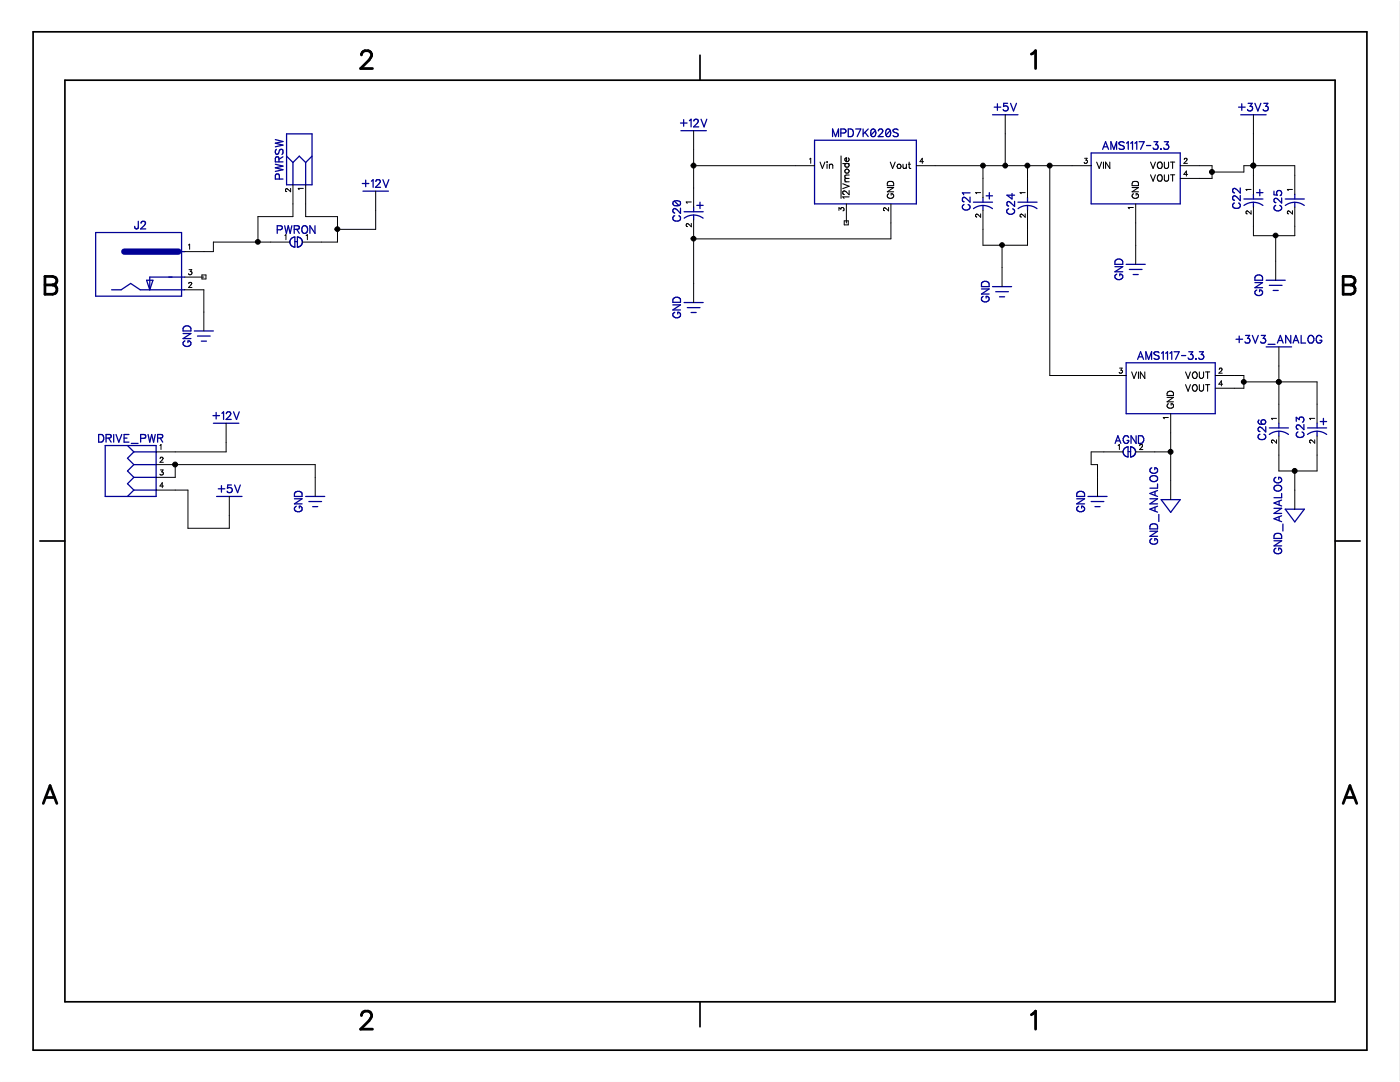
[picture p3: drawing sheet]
<svg xmlns="http://www.w3.org/2000/svg" width="279mm" height="216mm" viewBox="0 0 279 216" stroke-linecap="round" stroke-linejoin="round" font-family="sans-serif">
<g fill="#000" stroke="#000" stroke-width=".2">
<path d="M0 0h279.4v215.9h-279.4z"/>
<circle cx="138.4" cy="33" r=".49"/>
<circle cx="196.2" cy="33" r=".48"/>
<circle cx="200.6" cy="33" r=".48"/>
<circle cx="205" cy="33" r=".49"/>
<circle cx="209.5" cy="33" r=".49"/>
<circle cx="241.9" cy="34.3" r=".49"/>
<circle cx="250.1" cy="33" r=".49"/>
<circle cx="51.4" cy="48.3" r=".48"/>
<circle cx="67.3" cy="45.7" r=".48"/>
<circle cx="138.4" cy="47.6" r=".48"/>
<circle cx="200" cy="48.9" r=".47"/>
<circle cx="254.6" cy="47" r=".48"/>
<circle cx="248.2" cy="76.2" r=".48"/>
<circle cx="255.2" cy="76.2" r=".48"/>
<circle cx="34.9" cy="92.7" r=".49"/>
<circle cx="233.6" cy="90.1" r=".49"/>
<circle cx="258.4" cy="94" r=".49"/>
</g>
<g fill="#fff" stroke="#fff" stroke-width=".2">
<path d="M0 0h279.4v215.9h-279.4z"/>
<path d="M.3 0h278.8v215.9h-278.8z"/>
</g>
<g fill="none" stroke="#000" stroke-width=".2">
<path d="M58 37.6v.7l-.9-.7-.1 .5 .2 .1M58.5 36.9v6.3h-7v5.1M60.5 37.6h-1l.2 .2M61 36.9v6.3h6.4v5.1h-7M75 38.1v7.7h-7.6M138.4 33.1h24.2M138.4 26.1v15.2M161.6 31.8l.2-.2v1M182.9 33.1h34.9M184.3 32.3h-.7l.5-.7v1M195.7 38.4h-1l.2 .3M196.2 33.1v6.3"/>
<path d="M200.6 22.9v10.2M204.6 38.4h-1l.2 .3M205.1 33.1v6.3M209.5 33.1v41.8h15.2M216.5 31.6h.5l-.3 .4h.2l.1 .3-.3 .3h-.2l-.1-.2M235.5 33.1h6.4v2.5h-6.4M236.3 31.8l.2-.2 .4 .2-.1 .3-.5 .5h.7M237 34.8h-.7l.5-.7v1M241.9 34.3h6.3v-1.2h10.2v5.7M249.7 37.8h-1l.1 .2M250.1 33.1h.1M250.1 22.9v15.9"/>
<path d="M257.9 37.8h-1l.2 .2M36.9 57.8h3.8v8.2M36.9 55.3h3.8M37.6 48.9l.2-.2v1M37.7 56.6l.1-.3 .5 .2-.7 .9h.7M37.7 53.8h.6l-.3 .4a.34 .34 0 0 1 .3 .3 .34 .34 0 0 1-.3 .4 .34 .34 0 0 1-.4-.3M40.3 54.9h.8v.8h-.8zM51.5 48.3h.1M56.9 47l.2-.2v1M57.8 48.3h-15.2v1.9h-5.7M61.1 47l.2-.2v1M138 40.3h-1.1l.3 .3"/>
<path d="M138 44.6v.7l-.7-.6h-.3l-.1 .3 .3 .2M138.4 43.9v16.5M167.4 42v-.6l.4 .3a.34 .34 0 0 1 .3-.3 .34 .34 0 0 1 .4 .3 .34 .34 0 0 1-.3 .4M168.5 44.1h.8v.8h-.8zM168.9 40.7v3.8M177.3 41.4v.7l-.8-.7-.2 .5 .2 .1M177.8 40.7v7h-39.4M195.7 42.7v.6l-.8-.6-.2 .4 .2 .2M196.2 42v6.9h8.9v-6.9M200 48.9v8.3M203.8 43.3h.1M204.6 42.7v.6l-.7-.6-.3 .2v.3l.2 .1"/>
<path d="M226.2 41.4h-1l.2 .3M226.7 40.7v12M249.7 42v.7l-.9-.6-.1 .4 .2 .2M250.1 41.3v5.7h8.3v-5.7M254.6 47v8.9M257.9 42v.7l-.7-.6-.3 .2 .1 .3 .1 .1M223.4 73.4h.5l-.2 .5a.32 .32 0 0 1 .3 .4 .32 .32 0 0 1-.4 .2l-.2-.2M242.5 74.9h5.7v2.6h-5.7M243.3 73.7l.2-.3 .3 .1 .1 .2-.1 .3-.6 .5h.7M244 76.7h-.8l.6-.7v1M248.2 76.2h14.6v8.3M255.2 76.2h.1"/>
<path d="M255.2 69.2v15.3M31.2 92.7h31.7v6.4M31.2 97.8h6.3v7.6h8.3v-6.3M31.9 88.9l.2-.2v1M32 91.5l.1-.3 .5 .2-.7 .8h.7M32 93.8h.6l-.3 .3a.35 .35 0 0 1 .2 .6 .35 .35 0 0 1-.6-.1M32.6 97h-.7l.5-.7v1M35 92.7v2.5h-3.8M45.1 84.5v5.7h-13.9M223.1 88.9l.3-.2v1M224.1 90.2h-6.3v2.5h1.2v6.4M226.7 90.2h6.9"/>
<path d="M227.5 88.9l.1-.2h.3l.1 .2-.6 .8h.7M233.2 83.3h-1l.2 .3M233.6 82.5v17.2M254.8 83.5h-1.1l.2 .2M254.8 87.8v.6l-.8-.6-.3 .2 .3 .4M255.2 87v7h7.6v-7M258.4 94v7.6M262.4 83.5h-1l.1 .2M262.4 87.8v.6l-.7-.6-.3 .2 .2 .4"/>
</g>
<g fill="none" stroke="#000096" stroke-width=".25">
<path d="M54.9 32.8l1.6 .3-1.6 .4 1.6 .4-1.6 .3M54.9 27.9l1.6 .3-1.6 .4 1.6 .4-1.6 .3M55.2 29.8a.58 .58 0 0 0-.3 .6 .58 .58 0 0 0 .4 .4l.7-1 .4 .1 .1 .5-.2 .4M55.7 32.3l-.1-.9-.5-.1-.2 .3v.7h1.6M55.8 35.7l-.2-.9h-.5l-.2 .3v.6h1.6M56.5 31.3l-.8 .5M57.2 31.2l1.3 1.2M57.2 26.7h5.1v10.2h-5.1zM58.5 32.4l1.2-1.2 1.3 1.2M58.5 32.4v4.5M61 32.4v4.5M62.3 31.2l-1.3 1.2"/>
<path d="M72.3 36.6h1.3M72.4 38.1h5.1M73 35.9v1.4M74.1 36.2l.4-.3v1.5M75 36.2h.1M75 36.2l.1-.3h.5l.2 .1 .1 .3-1 1.1h1M76.4 35.9l.6 1.5 .6-1.5M135.8 24.6h1.3M135.9 26.1h5.1M136.4 23.9v1.3M137.6 24.1l.3-.3v1.5M138.5 24.1l.3-.3h.3l.2 .1 .1 .3-1 1.1h1"/>
<path d="M139.9 23.8l.6 1.5 .6-1.5M162.6 28h20.3v12.7h-20.3zM166.2 27.3v-1.6l.6 1.6 .5-1.6v1.6M167.8 26.5l.9-.1 .1-.4-.4-.3h-.6v1.6M169.3 25.7h.5a.82 .82 0 0 1 .5 .8 .82 .82 0 0 1-.5 .8h-.5zM170.8 25.7h1l-.7 1.6M172.3 25.7v1.6M172.6 26.4l.7 .9M173.3 25.7l-1 1.1M174.7 26a.48 .48 0 0 0-.4-.3 .48 .48 0 0 0-.5 .3v1M174.7 26a.74 .74 0 0 1 .1 .9 .74 .74 0 0 1-.8 .3l-.2-.2M174.7 26l-.9 1"/>
<path d="M175.3 26.1l.3-.4h.3l.3 .3-.2 .5-.7 .8h1M177.7 26a.45 .45 0 0 0-.5-.3 .45 .45 0 0 0-.4 .3v1M177.7 26l.1 .4a.66 .66 0 0 1-.6 .9l-.2-.1-.2-.2M177.7 26l-.9 1M179.2 26a.58 .58 0 0 0-.5-.3 .58 .58 0 0 0-.5 .4l1 .7-.1 .4-.5 .1-.4-.2M193.6 39.3v1l-.7-.7-.6-.2-.2 .1v.5l.3 .3M193.6 38.5h-1.5l.2 .4M196.2 39.4v.9M196.8 39.1h1.3M197.4 38.4v1.3M198.1 22.9h5.1M198.4 21.4h1.3"/>
<path d="M199.1 20.7v1.3M201.1 20.6h-.8v.7a.54 .54 0 0 1 .8 0 .54 .54 0 0 1-.1 .8 .54 .54 0 0 1-.8-.3M201.7 20.6l.6 1.5 .6-1.5M202 38.6v1.1l-1-.8h1.5M205.1 39.4v.9M217.8 30.5h17.7v10.2h-17.7zM220 29.8l.6-1.5 .6 1.5M220.3 29.3h.7M221.7 29.8v-1.5l.6 1.5 .5-1.5v1.5M224.4 28.5a.6 .6 0 0 0-1.1 .2l1.1 .7-.2 .4h-.5l-.4-.2M224.8 28.6l.4-.3v1.5M225.6 28.6l.4-.3v1.5"/>
<path d="M226.5 28.6l.4-.3v1.5M227.3 28.3h1l-.7 1.5M228.8 29h.9M230.3 28.3h.8l-.5 .6a.5 .5 0 0 1 .4 .8 .5 .5 0 0 1-.9-.2M231.7 29.7v.1zM232.4 28.3h.8l-.5 .6a.52 .52 0 0 1 .6 .5 .52 .52 0 0 1-.5 .5 .52 .52 0 0 1-.6-.4M247.2 21.4h1.3M247.5 37.5v1l-.7-.7-.4-.2-.3 .1-.1 .5 .4 .3M247.5 39v1l-.7-.7-.5-.2-.3 .3v.3l.4 .3M247.6 22.9h5.1M247.8 20.7v1.3M248.2 39.7h3.9"/>
<path d="M249.1 20.6h.8l-.4 .6a.51 .51 0 0 1 .4 .8 .51 .51 0 0 1-.9 0v-.2M250.1 38.8v.9M250.4 20.6l.6 1.5 .6-1.5M250.8 38.4h1.3M251.4 37.8v1.3M252.2 20.6h.8l-.4 .6a.47 .47 0 0 1 .5 .5 .47 .47 0 0 1-.5 .4l-.5-.1v-.2M254.3 38.1v.8h.6a.54 .54 0 0 1 0-.8 .54 .54 0 0 1 .8 .1 .54 .54 0 0 1-.2 .8M255.8 39.5v1l-1-.9h-.2l-.3 .2v.3l.3 .3M256.5 39.7h3.8M258.4 38.8v.9M19.1 46.4h17.1v12.7h-17.1zM22.3 57.8h1.9l1.9-1.2 1.9 1.2h8.9"/>
<path d="M27.6 44.2v1.4l-.3 .1-.3-.1-.1-.4M28.2 44.5l.2-.3h.3l.3 .2-.2 .6-.7 .7h1M29.3 55.9h1.2l-.6 1.9zM36.2 50.2h.7M36.9 55.3h-7v2.5M55.3 45.8h.9l.1-.2v-.4l-1-.2v1.6M56.8 45l.3 1.6 .4-1.6 .4 1.6 .4-1.6M58.1 47.6l.7-.3v2a.99 .99 0 0 1-.9-.6 .99 .99 0 0 1 .2-1.1zM58.7 45.8l1-.2v-.4l-1-.2v1.6M58.8 48.2h.6M59.2 45.8l.5 .8M59.4 47.3a.99 .99 0 0 1 .9 1 .99 .99 0 0 1-.9 1z"/>
<path d="M60.4 45.3a.66 .66 0 0 1 .9 0 .66 .66 0 0 1 0 .9 .54 .54 0 0 1-.6 .4 .54 .54 0 0 1-.5-.6zM62.9 45v1.6l-1.1-1.6v1.6M134.4 59.6a.83 .83 0 0 1 1.4 .2v.5h-1.5zM134.6 40.1a.48 .48 0 0 0-.3 .5 .48 .48 0 0 0 .3 .4h.9M134.6 40.1l.4-.1a.66 .66 0 0 1 .8 .6l-.3 .4M134.6 40.1l.9 .9M134.7 43.1a.54 .54 0 0 0-.4 .6 .54 .54 0 0 0 .6 .4h.4a.55 .55 0 0 0 .5-.4 .55 .55 0 0 0-.3-.6M135.8 41.5v1.1l-.7-.8-.5-.2-.3 .3v.3l.4 .3M136.5 42.2h3.8M136.5 43.5a3.2 3.2 0 0 1 3.8 0M138.4 41.3v.9M138.4 42.9v1"/>
<path d="M139.1 41h1.2M139.7 40.3v1.3M192.4 40.8a.57 .57 0 0 0-.3 .6 .57 .57 0 0 0 .5 .5h.4a.56 .56 0 0 0 .6-.4 .56 .56 0 0 0-.4-.7M194.3 40.3h3.8M194.3 41.6a3.2 3.2 0 0 1 3.8 0M195.9 57.7h1.5l-1.5 1h1.5M195.9 56.4a.87 .87 0 0 1 1.5 .2v.6h-1.5zM196.2 41v1M196.2 59.1a.57 .57 0 0 0-.3 .7 .57 .57 0 0 0 .5 .4h.4a.55 .55 0 0 0 .6-.5 .55 .55 0 0 0-.6-.6v.4M198.1 57.2h3.8M198.7 58.2h2.6M199.5 59.2h1"/>
<path d="M201.3 41.7a.56 .56 0 0 0-.4 .6 .56 .56 0 0 0 .6 .5h.4a.56 .56 0 0 0 .6-.5 .56 .56 0 0 0-.4-.6M202.5 40.2v1l-1-.9-.3-.1-.2 .2v.4l.3 .3M203.2 40.3h3.8M203.2 41.6a3.2 3.2 0 0 1 3.8 0M205.1 41v1M222.5 53.2h1.6l-1.6 1h1.6M222.6 52a.86 .86 0 0 1 1.5 .2v.5h-1.6zM222.9 54.7a.56 .56 0 0 0-.4 .6 .56 .56 0 0 0 .6 .5h.4a.55 .55 0 0 0 .6-.6 .55 .55 0 0 0-.6-.5v.3M224.7 52.7h3.9M225.4 53.8h2.5M226.1 54.8h1.1M246.4 40.5a.54 .54 0 0 0-.4 .6 .54 .54 0 0 0 .6 .5 .61 .61 0 0 0 .8-.3 .61 .61 0 0 0-.2-.8"/>
<path d="M248.3 41a3.2 3.2 0 0 1 3.7 0M250.1 40.3v1M250.4 56.4h1.6l-1.6 1h1.6M250.5 55.2a.84 .84 0 0 1 1.5 .2v.5h-1.6zM250.8 57.9a.56 .56 0 0 0-.4 .6 .56 .56 0 0 0 .6 .5 .63 .63 0 0 0 .9-.3 .63 .63 0 0 0-.3-.8h-.2v.3M252.7 55.9h3.8M253.3 56.9h2.6M254.1 58h1M254.6 41a.65 .65 0 0 0-.2 .9 .65 .65 0 0 0 1 .1l.3-.2a.52 .52 0 0 0-.3-.8M256.5 41a3.2 3.2 0 0 1 3.8 0M258.4 40.3v1M36.5 66.5h1.6l-1.6 1.1h1.6"/>
<path d="M36.6 65.3a.87 .87 0 0 1 1.5 .2v.5h-1.6zM36.9 68a.56 .56 0 0 0-.4 .7 .56 .56 0 0 0 .6 .4h.4a.55 .55 0 0 0 .6-.5 .55 .55 0 0 0-.6-.6v.4M38.8 66h3.8M39.4 67.1h2.6M40.2 68.1h1M134.3 60.8h1.5l-1.5 1h1.5M134.7 62.3a.56 .56 0 0 0-.4 .7 .56 .56 0 0 0 .6 .4h.4a.55 .55 0 0 0 .5-.5 .55 .55 0 0 0-.5-.6v.4M136.5 60.4h3.8M137.2 61.4h2.5M137.9 62.4h1M224.7 72.4h17.8v10.1h-17.8zM227 71.7l.6-1.5 .6 1.5"/>
<path d="M227.2 71.2h.8M228.7 71.7v-1.5l.5 1.5 .6-1.5v1.5M231.3 70.4l-.3-.2h-.5l-.2 .2 .1 .3 .9 .4v.4a.67 .67 0 0 1-1 0M231.8 70.5l.4-.3v1.5M232.6 70.5l.4-.3v1.5M233.5 70.5l.3-.3v1.5M234.3 70.2h1l-.7 1.5M235.8 71h.8M237.2 70.2h.8l-.4 .5a.51 .51 0 0 1 .4 .9 .51 .51 0 0 1-.9-.2M238.7 71.5v.2zM239.4 70.2h.8l-.5 .5a.51 .51 0 0 1 .4 .9 .51 .51 0 0 1-.9-.2M246.7 67.7h1.3"/>
<path d="M247.3 67.1v1.3M248.6 66.9h.8l-.4 .6a.51 .51 0 0 1 .3 .8 .51 .51 0 0 1-.8-.1M249.9 66.9l.6 1.6 .6-1.6M251.7 66.9h.8l-.4 .6a.51 .51 0 0 1 .4 .8 .51 .51 0 0 1-.9-.1M252.7 69.2h5.1M253.1 68.7h1.4M254.9 68.5l.6-1.6 .6 1.6M255.1 67.9h.8M257.6 66.9v1.6l-1-1.6v1.6M258.1 68.5l.5-1.6 .6 1.6M258.3 67.9h.7M259.7 66.9v1.6h.9"/>
<path d="M261.3 67a.72 .72 0 0 1 .9 .7 .72 .72 0 0 1-.9 .7l-.3-.5v-.4zM263.8 67.3a.56 .56 0 0 0-.7-.4 .56 .56 0 0 0-.4 .6v.4a.55 .55 0 0 0 .5 .6 .55 .55 0 0 0 .6-.6h-.4M19.7 86.7h.5a.81 .81 0 0 1 .5 .8 .81 .81 0 0 1-.5 .7h-.5zM21 88.9h10.2v10.2h-10.2zM21.2 87.4l.9-.1v-.5l-.9-.1v1.5M21.7 87.4l.5 .8M22.7 86.7v1.5M23.2 86.7l.5 1.5 .6-1.5M24.8 87.4h.6M25.4 88.9l1.3 1.3M25.7 86.7h-.9v1.5h.9M26.2 88.5h1.4"/>
<path d="M26.7 95.2h4.5M26.7 90.2l-1.3 1.2 1.3 1.3M26.7 90.2h4.5M26.7 92.7l-1.3 1.3 1.3 1.2M26.7 92.7h4.5M26.7 95.2l-1.3 1.3 1.3 1.3M26.7 97.8l-1.3 1.3M26.7 97.8h4.5M28.1 87.5l.8-.1 .2-.4-.2-.3h-.8v1.5M29.5 86.7l.4 1.5 .4-1.5 .3 1.5 .4-1.5M31.5 87.4l.8-.1 .1-.5-.9-.1v1.5M32 87.4l.5 .8"/>
<path d="M42.5 82.9h1.3M42.6 84.5h5.1M43.1 82.3v1.3M43.2 99.1h5.1M43.6 97.5h1.3M44.2 96.9v1.3M44.3 82.5l.3-.3v1.5M45.2 82.5l.3-.3 .4 .1 .2 .2-.3 .5-.7 .7h1M46.2 96.8h-.7l-.1 .6a.55 .55 0 0 1 .8-.1 .55 .55 0 0 1 0 .9 .55 .55 0 0 1-.9-.2M46.6 82.2l.6 1.5 .6-1.5M46.8 96.8l.6 1.5 .6-1.5M58.8 99.5h1.5l-1.5 1h1.5"/>
<path d="M59 98.2l.4-.2 .7 .2 .1 .1 .1 .8h-1.5v-.5zM61 99.1h3.8M214.9 99.5h1.6l-1.6 1h1.6M215 98.3a.87 .87 0 0 1 1.5 .3v.5h-1.6zM217.1 99.1h3.8M222.5 88.5l.6-1.5 .6 1.5M222.8 88h.7M225.1 91.2a.99 .99 0 0 1-1-1 .99 .99 0 0 1 1-1v2M225.1 90.1h.5M225.3 87.3a.57 .57 0 0 0-.7-.3 .57 .57 0 0 0-.4 .5v.4a.55 .55 0 0 0 .5 .6 .55 .55 0 0 0 .6-.6h-.4M225.6 91.2a.99 .99 0 0 0 1-1 .99 .99 0 0 0-1-1v2M226.7 87v1.5l-1-1.5v1.5"/>
<path d="M227.2 87h.5a.79 .79 0 0 1 .6 .7 .79 .79 0 0 1-.6 .8h-.5zM229.5 99.5h1.5l-1.5 1h1.5M229.7 95a.78 .78 0 0 1 .9 0 .78 .78 0 0 1 .4 .8 .77 .77 0 0 1-1 .3 .77 .77 0 0 1-.4-.9zM229.9 93.3a.56 .56 0 0 0-.4 .7 .56 .56 0 0 0 .6 .4h.4a.55 .55 0 0 0 .5-.5 .55 .55 0 0 0-.5-.6v.4M230.5 98.1v.7M231 96.6v.8h-1.5M231 97.9l-1.5 .6 1.5 .6M231.7 99.7h3.8l-1.9 2.5zM251.3 83.8l-.1 .1a.51 .51 0 0 0 .2 .7l.7 .1M251.5 86.7a.54 .54 0 0 0-.4 .6 .54 .54 0 0 0 .6 .4 .63 .63 0 0 0 .8-.2 .63 .63 0 0 0-.1-.8h-.2M252.6 85.1v1.1l-.7-.8-.5-.2-.3 .3v.3l.4 .3M253.3 86.7a3.2 3.2 0 0 1 3.8 0"/>
<path d="M253.3 85.4h3.8M254.5 96.9a.73 .73 0 0 1 .9-.1 .73 .73 0 0 1 .3 .9 .75 .75 0 0 1-.9 .3 .75 .75 0 0 1-.5-.9zM254.6 95.2a.56 .56 0 0 0-.4 .7 .56 .56 0 0 0 .6 .5 .63 .63 0 0 0 .9-.3 .63 .63 0 0 0-.3-.9h-.2v.4M255.2 84.5v.9M255.2 86v1M255.8 98.5v.8h-1.5M255.8 99.8l-1.5 .6 1.5 .6M258.7 84.1v-.8l.6 .4a.52 .52 0 0 1 .5-.5 .52 .52 0 0 1 .5 .5 .52 .52 0 0 1-.4 .5M259 86.2l-.1 .1a.54 .54 0 0 0 0 .9 .73 .73 0 0 0 .9 .1 .73 .73 0 0 0 .3-.9l-.3-.2M260.2 84.7v1l-1.1-.9h-.3l-.1 .3 .1 .5h.2M260.9 86.7a3.2 3.2 0 0 1 3.9 0M260.9 85.4h3.9"/>
<path d="M262.8 84.5v.9M262.8 86v1M263.5 84.1h1.3M264.1 83.5v1.3M59.1 101a.56 .56 0 0 0-.3 .7 .56 .56 0 0 0 .6 .4h.3a.55 .55 0 0 0 .6-.5 .55 .55 0 0 0-.6-.6v.4M61.6 100.1h2.6M62.4 101.1h1M215.3 101a.56 .56 0 0 0-.4 .7 .56 .56 0 0 0 .6 .4h.4a.55 .55 0 0 0 .6-.5 .55 .55 0 0 0-.6-.6v.4M217.8 100.1h2.5M218.5 101.1h1M229.5 106h1.5l-1.5 1h1.5M229.7 104.6l.4-.1 .7 .1 .2 .2v.7h-1.5v-.5z"/>
<path d="M229.9 107.5a.56 .56 0 0 0-.4 .6 .56 .56 0 0 0 .6 .5h.4a.55 .55 0 0 0 .5-.6 .55 .55 0 0 0-.5-.5v.4M230.5 101.2v.8M231 101l-1.5 .6 1.5 .6M231.3 102.7v1.4M254.3 107.9h1.5l-1.5 1h1.5M254.3 101.4h1.5l-1.5 1h1.5M254.5 106.6l.3-.2a.69 .69 0 0 1 1 .5v.5h-1.5v-.5zM254.6 109.4a.56 .56 0 0 0-.4 .6 .56 .56 0 0 0 .6 .5 .73 .73 0 0 0 1-.4l-.1-.5-.3-.2h-.2v.4M255.3 100v.8M255.3 103.1v.8M255.8 102.9l-1.5 .6 1.5 .6M256 104.6v1.4"/>
<path d="M256.5 101.6h3.8l-1.9 2.5z"/>
<circle cx="252.1" cy="84.2" r=".47"/>
</g>
<path d="M58.8 47.3a.99 .99 0 0 0-1 1 .99 .99 0 0 0 1 1M225.1 89.2a.99 .99 0 0 0-1 1 .99 .99 0 0 0 1 1" fill="none" stroke="#000096" stroke-width=".2"/>
<g fill="none" stroke="#000" stroke-width=".21">
<path d="M163.7 32.3l.4 1.3 .5-1.3M165.1 32.3v.1zM165.1 32.8v.8M165.5 32.8v.8M165.5 33l.2-.2h.4l.1 .8M167.9 31.1v8.5M168.2 36.7l1.3 .5-1.3 .4M168.2 32.6h1.3M168.6 36.3h.9M168.7 31.6l.3-.1v.8l-.3-.3zM168.8 32.6a.42 .42 0 0 0-.1 .6 .42 .42 0 0 0 .6 .1l.2-.2-.2-.5M168.9 35.6l-.3 .2 .1 .3 .2 .2"/>
<path d="M168.9 35.6h.6M169.3 31.5l.2 .4-.2 .3-.3 .1M169.5 39.3h-1.3l.2 .3M169.5 38v.9l-.6-.6-.5-.2-.2 .1v.4l.3 .2M169.5 34.9l-.8 .1v.4l.2 .2M177.1 37.4h1.3l-1.3 .9h1.3M177.1 36.4a.71 .71 0 0 1 .9-.2 .71 .71 0 0 1 .4 .8h-1.3zM177.4 38.7a.48 .48 0 0 0-.3 .5 .48 .48 0 0 0 .4 .4h.3a.52 .52 0 0 0 .6-.7l-.3-.2h-.3v.2M177.7 32.3l.4 1.3 .5-1.3M180.2 32.8l.1 .8h.4l.2-.2M180.9 32.8v.8M181.3 32.8h.4"/>
<path d="M181.4 32.3v1.1l.1 .2h.3M218.9 32.3l.5 1.3 .4-1.3M220.2 32.3v1.3M221.5 32.3v1.3l-.9-1.3v1.3M225.9 37.4h1.3l-1.3 .9h1.3M226.1 36.3h.9l.2 .7h-1.3zM226.2 38.7h-.1a.59 .59 0 0 0 .1 .9 .59 .59 0 0 0 .8-.1l.2-.3v-.3l-.5-.2v.2M229.6 32.3l.5 1.3 .5-1.3M229.6 34.9l.5 1.3 .5-1.3M231.1 32.5l.1-.1a.61 .61 0 0 1 .8 .6 .61 .61 0 0 1-.8 .6l-.2-.5zM231.2 34.9a.61 .61 0 0 1 .8 .6 .61 .61 0 0 1-.8 .6l-.2-.4v-.4zM232.4 34.9v.9a.42 .42 0 0 0 .4 .4 .42 .42 0 0 0 .4-.4v-.9"/>
<path d="M232.4 32.3v.9a.42 .42 0 0 0 .4 .4 .42 .42 0 0 0 .4-.4v-.9M233.6 32.3h.8M233.6 34.9h.8M234 32.3v1.3M234 34.9v1.3M225.8 74.2l.5 1.3 .5-1.3M227.2 74.2v1.3M228.5 74.2v1.3l-.9-1.3v1.3M232.9 79.3h1.3l-1.3 .9h1.3M233.1 78.2l.3-.1 .6 .1 .2 .7h-1.3zM236.6 74.2l.5 1.3 .5-1.3M236.6 76.8l.5 1.3 .5-1.3"/>
<path d="M238.1 74.4l.2-.2a.66 .66 0 0 1 .6 .7 .66 .66 0 0 1-.6 .6l-.3-.5zM238.2 76.8h.1a.66 .66 0 0 1 .6 .6 .66 .66 0 0 1-.6 .7 .74 .74 0 0 1-.1-1.3zM239.4 76.8v1.1l.3 .2 .3-.1 .2-.3v-.9M239.4 74.2v1.1l.3 .2 .3-.1 .2-.3v-.9M240.6 74.2h.8M240.6 76.8h.8M241 74.2v1.3M241 76.8v1.3M233.2 80.6h-.1a.6 .6 0 0 0 .4 .9 .6 .6 0 0 0 .7-.6l-.3-.3h-.2v.3"/>
<circle cx="169" cy="34.2" r=".43"/>
<circle cx="179.4" cy="33.2" r=".43"/>
</g>
<path d="M24.8 50.2h10.8" fill="none" stroke="#000096" stroke-width="1.3"/>
<path d="M6.6 6.3h266.2v203.2h-266.2zM13 16h253.4v183.9h-253.4zM139.7 11v5M8 107.9h5M266.4 107.9h5M139.7 199.9v5" fill="none" stroke="#000" stroke-width=".34"/>
<path d="M72.1 11a.88 .88 0 0 1 .7-.9h.7a.87 .87 0 0 1 .5 1.4l-2 2.2h2.3M205.8 10.8l.9-.7v3.6M9 55.2h1.5l.5 .1a.82 .82 0 0 1 0 1.4l-.5 .2a.93 .93 0 0 1 .9 .9 .93 .93 0 0 1-.9 .9h-1.5zM9 56.9h1.5M268.1 55.2h1.5l.5 .1a.82 .82 0 0 1 0 1.4l-.5 .2a.93 .93 0 0 1 .9 .9 .93 .93 0 0 1-.9 .9h-1.5zM268.1 56.9h1.5M9.1 159.1h1.7M268.6 159.1h1.7M8.6 160.3l1.4-3.5 1.3 3.5M268.1 160.3l1.3-3.5 1.4 3.5M72.1 202.6a.88 .88 0 0 1 .7-.8h.7a.89 .89 0 0 1 .5 1.4l-2 2.2h2.3M205.8 202.5l.9-.7v3.6" fill="none" stroke="#000" stroke-width=".55"/>
<g font-size="5.9">
<text x="71.7" y="14.8">2</text>
<text x="205.5" y="14.8">1</text>
<text x="8.7" y="59.8">B</text>
<text x="267.8" y="59.8">B</text>
<text x="8.4" y="161.4">A</text>
<text x="267.8" y="161.4">A</text>
<text x="71.7" y="206.4">2</text>
<text x="205.5" y="206.4">1</text>
</g>
<g font-size="2.5">
<text x="198.3" y="22.6">+5V</text>
<text x="247.1" y="22.6">+3V3</text>
<text x="135.7" y="25.8">+12V</text>
<text x="166" y="27.7">MPD7K020S</text>
<text x="57" y="35.8" transform="rotate(-90 57 35.8)">PWRSW</text>
<text x="219.9" y="30.3">AMS1117-3.3</text>
<text x="72.2" y="37.8">+12V</text>
<text x="248" y="41.7" transform="rotate(-90 248 41.7)">C22</text>
<text x="26.8" y="46.1">J2</text>
<text x="55.2" y="47">PWRON</text>
<text x="136.3" y="44.2" transform="rotate(-90 136.3 44.2)">C20</text>
<text x="194" y="42" transform="rotate(-90 194 42)">C21</text>
<text x="202.9" y="42.9" transform="rotate(-90 202.9 42.9)">C24</text>
<text x="256.2" y="42.2" transform="rotate(-90 256.2 42.2)">C25</text>
<text x="224.5" y="55.9" transform="rotate(-90 224.5 55.9)">GND</text>
<text x="252.4" y="59.1" transform="rotate(-90 252.4 59.1)">GND</text>
<text x="136.3" y="63.5" transform="rotate(-90 136.3 63.5)">GND</text>
<text x="197.9" y="60.3" transform="rotate(-90 197.9 60.3)">GND</text>
<text x="38.5" y="69.2" transform="rotate(-90 38.5 69.2)">GND</text>
<text x="246.6" y="68.9">+3V3_ANALOG</text>
<text x="226.9" y="72.2">AMS1117-3.3</text>
<text x="19.6" y="88.7">DRIVE_PWR</text>
<text x="42.4" y="84.2">+12V</text>
<text x="222.4" y="88.9">AGND</text>
<text x="253.1" y="87.9" transform="rotate(-90 253.1 87.9)">C26</text>
<text x="260.7" y="87.4" transform="rotate(-90 260.7 87.4)">C23</text>
<text x="43.4" y="98.8">+5V</text>
<text x="60.8" y="102.2" transform="rotate(-90 60.8 102.2)">GND</text>
<text x="216.9" y="102.2" transform="rotate(-90 216.9 102.2)">GND</text>
<text x="231.5" y="108.7" transform="rotate(-90 231.5 108.7)">GND_ANALOG</text>
<text x="256.3" y="110.6" transform="rotate(-90 256.3 110.6)">GND_ANALOG</text>
</g>
<g font-size="2.1">
<text x="163.5" y="34">Vin</text>
<text x="177.6" y="34">Vout</text>
<text x="218.8" y="34">VIN</text>
<text x="229.5" y="34">VOUT</text>
<text x="169.8" y="39.7" transform="rotate(-90 169.8 39.7)">~12Vmode</text>
<text x="178.7" y="39.7" transform="rotate(-90 178.7 39.7)">GND</text>
<text x="227.6" y="39.7" transform="rotate(-90 227.6 39.7)">GND</text>
<text x="229.5" y="36.5">VOUT</text>
<text x="225.8" y="75.9">VIN</text>
<text x="236.5" y="75.9">VOUT</text>
<text x="234.6" y="81.6" transform="rotate(-90 234.6 81.6)">GND</text>
<text x="236.5" y="78.4">VOUT</text>
</g>
<g font-size="1.7">
<text x="161.5" y="32.9">1</text>
<text x="183.5" y="32.9">4</text>
<text x="216.3" y="32.9">3</text>
<text x="236.2" y="32.9">2</text>
<text x="236.2" y="35.4">4</text>
<text x="58.3" y="38.4" transform="rotate(-90 58.3 38.4)">2</text>
<text x="60.8" y="37.9" transform="rotate(-90 60.8 37.9)">1</text>
<text x="138.3" y="40.6" transform="rotate(-90 138.3 40.6)">1</text>
<text x="196" y="38.7" transform="rotate(-90 196 38.7)">1</text>
<text x="204.9" y="38.7" transform="rotate(-90 204.9 38.7)">1</text>
<text x="226.5" y="41.7" transform="rotate(-90 226.5 41.7)">1</text>
<text x="250" y="38.1" transform="rotate(-90 250 38.1)">1</text>
<text x="258.2" y="38.1" transform="rotate(-90 258.2 38.1)">1</text>
<text x="138.3" y="45.3" transform="rotate(-90 138.3 45.3)">2</text>
<text x="168.7" y="42.2" transform="rotate(-90 168.7 42.2)">3</text>
<text x="177.6" y="42.2" transform="rotate(-90 177.6 42.2)">2</text>
<text x="196" y="43.4" transform="rotate(-90 196 43.4)">2</text>
<text x="204.9" y="43.4" transform="rotate(-90 204.9 43.4)">2</text>
<text x="250" y="42.8" transform="rotate(-90 250 42.8)">2</text>
<text x="258.2" y="42.8" transform="rotate(-90 258.2 42.8)">2</text>
<text x="37.5" y="50">1</text>
<text x="56.8" y="48.1">1</text>
<text x="61" y="48.1">1</text>
<text x="37.5" y="57.7">2</text>
<text x="37.5" y="55.1">3</text>
<text x="223.3" y="74.8">3</text>
<text x="243.2" y="74.8">2</text>
<text x="243.2" y="77.3">4</text>
<text x="233.5" y="83.6" transform="rotate(-90 233.5 83.6)">1</text>
<text x="255.1" y="83.8" transform="rotate(-90 255.1 83.8)">1</text>
<text x="262.7" y="83.8" transform="rotate(-90 262.7 83.8)">1</text>
<text x="255.1" y="88.5" transform="rotate(-90 255.1 88.5)">2</text>
<text x="262.7" y="88.5" transform="rotate(-90 262.7 88.5)">2</text>
<text x="31.8" y="90">1</text>
<text x="31.8" y="92.6">2</text>
<text x="31.8" y="95.1">3</text>
<text x="223.1" y="90">1</text>
<text x="227.3" y="90">2</text>
<text x="31.8" y="97.6">4</text>
</g>
</svg>
